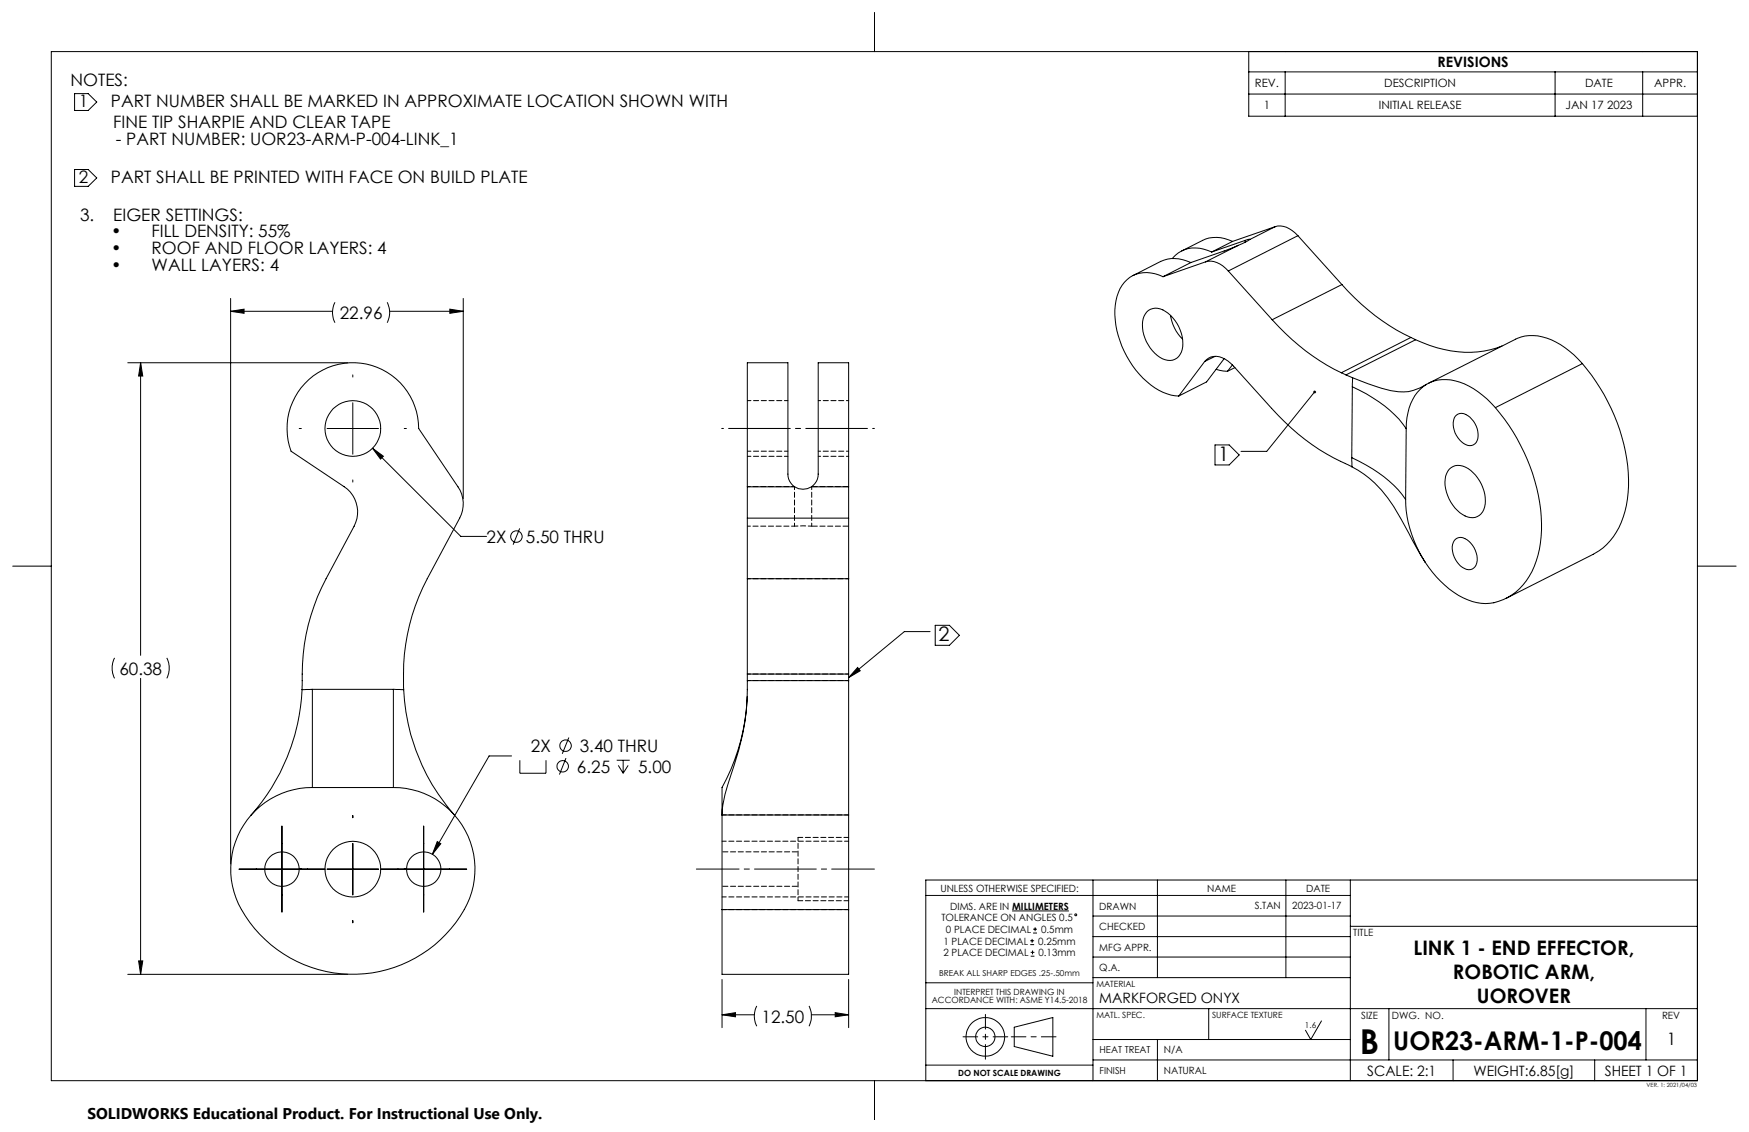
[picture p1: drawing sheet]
<svg xmlns="http://www.w3.org/2000/svg" width="432mm" height="279mm" viewBox="0 0 432 279" stroke-linecap="round" stroke-linejoin="round" font-family="sans-serif">
<g fill="none" stroke="#000" stroke-width=".25">
<path d="M12.7 12.7h406.4v254h-406.4zM215.9 3.2v9.5M308.3 12.7v16h110.8M308.3 17.7h110.8M317.3 17.7v11M383.9 17.7v11M405.6 17.7v11M18.4 23.1h3.4l2.1 2.1-2.1 2.1h-3.4zM308.3 23.2h110.8M18.4 41.8h3.4l2.1 2.1-2.1 2.1h-3.4zM304.3 59.6a8.4 8.4 0 0 0-7.4-.3l-5.2 2.6M304.3 59.6l-5.1 2.6"/>
<path d="M307.4 59.3l-8.2 2.9M307.4 59.3v.5M308.5 59.1l-2.8 1.5M308.5 59.1l-1.1 .2M314.8 56a5.5 5.5 0 0 1 5.6 2.2M314.8 56l-6.3 3.1M314.8 56l-10.5 3.6M320.4 58.2l-17.2 8.7M320.4 58.2l10.9 12M56.9 76.8l3.4-.5v1zM56.9 73.7v139.6M56.9 76.8h25.2"/>
<path d="M82.7 74.6l-.4 1-.2 1.4 .2 1.7 .4 1M95.6 74.6l.4 1a5.5 5.5 0 0 1-.4 4.1M96.2 76.8h18.2M111.1 76.3l3.3 .5-3.3 .5zM114.4 73.7v49.4M283.1 77a3.7 3.7 0 0 1 5.3 .3 9.4 9.4 0 0 1 3.2 9.7 3.3 3.3 0 0 1-5.3 1.2 9.4 9.4 0 0 1-3.9-10.1zM287.1 68.3a7.6 7.6 0 0 0-10.6 3 17.6 17.6 0 0 0 .5 14.1 21.7 21.7 0 0 0 10.1 11.4 9.7 9.7 0 0 0 3.9 1M289 77.9a10.3 10.3 0 0 0 3 5.8M294 64.8a8.7 8.7 0 0 0-7.4-.3l-6.9 3.5M294 64.8l-6.9 3.5M297.6 64.6a5.6 5.6 0 0 1 5.6 2.3M297.6 64.6l-10.5 3.7"/>
<path d="M299.2 62.2a7.8 7.8 0 0 0-9.6 1.4l-.1 .2M303.2 66.9l10.9 12M305.7 60.6l-11.7 4.2M305.7 60.6l-8.1 4M314.1 78.9a53.9 53.9 0 0 0 17.1 13.1M331.3 70.2a52.5 52.5 0 0 0 17 13.1M331.3 70.2l-17.2 8.7M31.5 89.5h54.3M34.7 89.5l.5 3.3h-1zM34.7 89.5v72.2M87.1 92.5v.6M87.1 99.4v12.7"/>
<path d="M297.4 89.2a3.8 3.8 0 0 1 5.1-.5l2.1 1.7 9.3 10.4a56.2 56.2 0 0 0 19.9 14.4M297.4 89.2l-6.4 8.6M300 87.9l-2.6 1.3M300.2 91.2l2.8 .5M302.2 88.5l-4.3 5.8-6.9 3.5M304.3 90.1l-1.3 1.6M304.9 90.7l-1.9 1M324.6 96.7l-11.9 14.7h-6.3M331.2 92l1.1 .5M332.3 92.5l1.6 .7M333.9 95.5a31 31 0 0 1 13.3 10.3M333.9 95.5l-.2 17.5"/>
<path d="M333.9 93.2v2.3M333.9 93.2l3.8 1.5a21.5 21.5 0 0 0 10 2 12.9 12.9 0 0 0 4.5-1.8M348.3 83.3l-17.1 8.7M348.3 83.3l1.2 .6M349.5 83.9a27 27 0 0 0 21.3 1.5M349.5 83.9l-17.2 8.6M352.2 94.9a11.8 11.8 0 0 0-5 9.6v1.3M352.2 94.9a11.1 11.1 0 0 1 11.6 1.1l3.3 2.5 2.1 2.1M390.7 89.7a46.5 46.5 0 0 1 11.4 30.3 20.1 20.1 0 0 1-6.4 15.3l-2.4 1.5-21.4 10.9M390.7 89.7a18.2 18.2 0 0 0-12.1-6.9 8.2 8.2 0 0 0-4.4 .9l-21.5 10.9M390.7 89.7l-21.5 10.9M73.9 105.8h.5"/>
<path d="M80.8 105.8h12.7M87.1 118.5v.5M92 110.6l2.7 2-.8 .7zM92 110.6l21.8 21.8h6.3M99.8 105.8h.5M184.5 105.8v-16.3h10v16.3M184.5 105.8v14.4M184.5 105.8h10M194.5 105.8v11.2a3.7 3.7 0 0 0 1.7 3.2M202 105.8v11.2a3.7 3.7 0 0 1-1.7 3.2M202 105.8v-16.3h7.5v16.3M202 105.8h7.5"/>
<path d="M209.5 105.8v14.4M300 109.8h3.5l2.4 2.5-2.4 2.5h-3.5zM333.7 113a31 31 0 0 1 13.3 10.3M333.7 113l.1 2.2M333.8 115.2a28.2 28.2 0 0 1 12.2 13l5.9 10.6M347.2 105.8l-.2 17.5M357.8 115.8a3.5 3.5 0 0 1 4.6-.2 9.4 9.4 0 0 1 3.9 10.2 3.3 3.3 0 0 1-5.3 1.2 9.7 9.7 0 0 1-4.1-9.5zM359.3 102.8a2.37 2.37 0 0 1 3.6 .1 5.4 5.4 0 0 1 1.5 6.4 2.34 2.34 0 0 1-3.6-.3 5.5 5.5 0 0 1-1.5-6.2zM369.2 100.6a46.5 46.5 0 0 1 11.4 30.3 20.1 20.1 0 0 1-6.3 15.2 11.7 11.7 0 0 1-14.3 .8 26.5 26.5 0 0 1-8.1-8.1M3.1 139.7h9.6M128.3 130.4l-1.6 4M184.5 120.2v7.7"/>
<path d="M184.5 120.2h11.7M184.5 127.9h25M184.5 127.9v14.9M196.2 120.2a3.9 3.9 0 0 0 4.1 0M200.3 120.2h9.2M209.5 120.2v7.7M209.5 127.9v14.9M347 123.3a29.1 29.1 0 0 0 4.9 15.5M359.4 133.1a2.71 2.71 0 0 1 3.7 1 5.1 5.1 0 0 1 1.1 5.8 2.37 2.37 0 0 1-3.6-.2 5.7 5.7 0 0 1-1.8-5.9zM419.1 139.7h9.5M184.5 142.8v23.6M184.5 142.8h25"/>
<path d="M209.5 142.8v23.6M229.6 155.9h-6.3l-13.8 11.4M230.9 154.3h3.5l2.5 2.5-2.5 2.5h-3.5zM28.3 162.4a5.6 5.6 0 0 0 0 5M34.7 167.4v73.1M41.2 162.4a5.6 5.6 0 0 1 0 5M74.6 170.2a50.2 50.2 0 0 1-12.6 31M74.6 170.2v-.5a55.9 55.9 0 0 1 4.8-24.7l8-15.1a7.6 7.6 0 0 0-2.5-9.8l-13-8.7a16.2 16.2 0 0 1 12.4-21.6 16.2 16.2 0 0 1 19.1 16l9.7 14.4a7.4 7.4 0 0 1 .4 7.7l-8 14.9a52.6 52.6 0 0 0-5.8 27.4M77.1 170.1l-2.5 .1M77.1 170.1v24.3M77.1 170.1h20M97.1 170.1v24.3"/>
<path d="M97.1 170.1l2.6 .1M99.7 170.2a50.2 50.2 0 0 0 12.5 31M184.5 171.9a52.7 52.7 0 0 1-6.2 22.7v6.6M184.5 168v.8a58.2 58.2 0 0 1-4.1 22.5 33.1 33.1 0 0 0-2.1 9.9M184.5 168h25M184.5 166.4v1.6M184.5 166.4h25M209.5 168v33.2M209.5 166.4v1.6M211.7 164.7l.7 .9-2.9 1.7zM77.1 194.4a20.1 20.1 0 0 0-15.1 6.8M77.1 194.4h20"/>
<path d="M97.1 194.4a19.9 19.9 0 0 1 15.1 6.8M126.3 186.6h-5.5l-14 24.3M128.3 187.6v3.3h6.5v-3.3M139.7 187.1l-1.6 4.1M140.4 182l-1.6 4.1M152.3 187.6h3.2M152.6 188.9l1.2 2M153.8 187.6v3.3M155.1 188.9l-1.3 2M59 214.5h21.2M62 201.2a20.5 20.5 0 0 0-.3 26.5 31.6 31.6 0 0 0 54.3-6 20.1 20.1 0 0 0-3.8-20.5M69.6 203.9v21.2"/>
<path d="M80.8 214.5h12.7M87.1 201.3v.5M87.1 208.2v12.7M94 214.5h21.2M104.6 203.9v21.2M107.9 207.7l.9 .5-2 2.7zM178.3 201.2v23.3M178.3 201.2h31.2M209.5 201.2v23.3M269.8 217.2v49.5M285.8 217.2v24.1M317.5 217.2v24.1"/>
<path d="M333.4 217.2v49.5M419.1 217.2h-190.5v49.5M34.2 237.2h1l-.5 3.3zM87.1 227.2v.6M178.3 224.5v16h31.2v-16M178.3 224.5h31.2M228.6 221h104.8M249.9 224.8h14M254.4 233.2h.9M254.4 232.2h.9M254.5 236h.9M254.5 235.1h.9"/>
<path d="M254.8 231.7v1M254.9 234.6v.9M255.1 230.3h.9M255.1 229.3h.9M255.6 228.9v.9M269.8 231.2h63.6M269.8 226.1h63.6M269.8 236.2h63.6M333.4 228.6h85.7M31.5 240.5h54.3M178.3 250.5l3.3-.6v1.1zM178.3 241.8v11.8"/>
<path d="M178.3 250.5h7.9M186.8 248.3l-.4 .9-.2 1.4 .2 1.7 .4 1M199.7 248.3l.6 2v1.4l-.6 1.6M200.3 250.5h9.2M206.2 249.9l3.3 .6-3.3 .5zM209.5 241.8v11.8M228.6 249h190.5M228.6 242.6h41.2M250.4 253.5l9.5-2.4v9.6l-9.5-2.4zM269.8 241.3h63.6M269.8 256.6h63.6M285.8 256.6v10.1"/>
<path d="M298.4 249v7.6M326.2 252l-2.6 4.6-1.3-2.3M342.9 249v12.6M406.4 249v12.6M215.9 266.7v9.6M228.6 262.9h41.2M269.8 261.6h149.3M358.7 261.6v5.1M393.7 261.6v5.1"/>
<circle cx="87.1" cy="105.8" r="6.9"/>
<circle cx="127.5" cy="132.4" r="1.41"/>
<circle cx="138.9" cy="189.1" r="1.41"/>
<circle cx="139.6" cy="184.1" r="1.41"/>
<circle cx="69.6" cy="214.5" r="4.3"/>
<circle cx="87.1" cy="214.5" r="6.9"/>
<circle cx="104.6" cy="214.5" r="4.3"/>
<circle cx="265.6" cy="225.8" r=".23"/>
<circle cx="243.3" cy="255.9" r="2.38"/>
<circle cx="243.3" cy="255.9" r="4.8"/>
</g>
<path d="M184.5 170.3v-.2" fill="none" stroke="#000" stroke-width=".25" stroke-dasharray="1.3 .6"/>
<path d="M178.3 201.1h31.2M209.5 207.6h-31.2M178.3 221.4h31.2M209.5 224.5h-31.2" fill="none" stroke="#000" stroke-width=".25" stroke-dasharray="1.3 .6" stroke-dashoffset=".3"/>
<path d="M194.5 98.9h-10M184.5 111.4h10M184.5 112.6h10M196.2 129.9h4.2M197 206.7v15.6" fill="none" stroke="#000" stroke-width=".25" stroke-dasharray="1.3 .6" stroke-dashoffset=".4"/>
<path d="M209.5 98.9h-7.5M202 111.4h7.5M202 112.6h7.5" fill="none" stroke="#000" stroke-width=".25" stroke-dasharray="1.3 .6" stroke-dashoffset=".7"/>
<path d="M184.5 129.9h11.7M196.2 120.1v9.8M196.2 120.1h-11.7M200.4 120.1v9.8M209.5 142.8h-25M184.5 166.4h25M209.5 168h-25" fill="none" stroke="#000" stroke-width=".25" stroke-dasharray="1.3 .6" stroke-dashoffset=".5"/>
<path d="M200.4 129.9h9.1M209.5 120.1h-9.1" fill="none" stroke="#000" stroke-width=".25" stroke-dasharray="1.3 .6" stroke-dashoffset="-.1"/>
<path d="M209.5 206.7h-12.5M197 222.3h12.5" fill="none" stroke="#000" stroke-width=".25" stroke-dasharray="1.3 .6" stroke-dashoffset=".1"/>
<path d="M178.3 218.8h18.7M197 210.3h-18.7" fill="none" stroke="#000" stroke-width=".25" stroke-dasharray="1.3 .6" stroke-dashoffset="-.2"/>
<path d="M215.9 105.8h-37.7" fill="none" stroke="#000" stroke-width=".25" stroke-dasharray="15.2 1.3 1.3 1.3" stroke-dashoffset="-1.7"/>
<path d="M215.9 214.5h-44" fill="none" stroke="#000" stroke-width=".25" stroke-dasharray="15.2 1.3 1.3 1.3" stroke-dashoffset="4.7"/>
<path d="M237.8 255.9h11M249.7 255.9h11M243.3 261.4v-11" fill="none" stroke="#000" stroke-width=".25" stroke-dasharray="15.2 1.3 1.3 1.3" stroke-dashoffset="11.6"/>
<g fill="#000">
<path d="M34.7 89.5l.5 3.3h-1zM34.2 237.2h1l-.5 3.3zM92 110.6l1.9 2.7 .8-.7zM108 207.7l-1.2 3.2 2-2.7zM56.9 76.8l3.4-.5v1zM111.1 76.3l3.3 .5-3.3 .5zM178.3 250.5l3.3-.6v1.1zM206.2 249.9l3.3 .6-3.3 .5z"/>
<path d="M211.7 164.7l.7 .9-2.9 1.7zM324.3 96.5a.34 .34 0 0 0 0 .5 .34 .34 0 0 0 .5 0 .34 .34 0 0 0 0-.5l-.2 .2 .2-.2z"/>
</g>
<text font-size="8.5" x="335.7" y="260">B</text>
<text font-size="6.4" x="344" y="259.2">UOR23-ARM-1-P-004</text>
<g font-size="4.9">
<text x="300.7" y="113.7">1</text>
<text x="231.7" y="158.2">2</text>
<text x="349" y="235.8">LINK 1 - END EFFECTOR,</text>
<text x="358.7" y="241.7">ROBOTIC ARM,</text>
<text x="364.6" y="247.6">UOROVER</text>
</g>
<g font-size="4.2">
<text x="17.4" y="21.1">NOTES:</text>
<text x="19.5" y="26.3">1</text>
<text x="27.4" y="26.3">PART NUMBER SHALL BE MARKED IN APPROXIMATE LOCATION SHOWN WITH</text>
<text x="28" y="31.5">FINE TIP SHARPIE AND CLEAR TAPE</text>
<text x="28.6" y="35.7">- PART NUMBER: UOR23-ARM-P-004-LINK_1</text>
<text x="19.5" y="45.1">2</text>
<text x="27.4" y="45.1">PART SHALL BE PRINTED WITH FACE ON BUILD PLATE</text>
<text x="19.8" y="54.4">3.</text>
<text x="27.4" y="58.6">•</text>
<text x="28" y="54.4">EIGER SETTINGS:</text>
<text x="37.4" y="58.6">FILL DENSITY: 55%</text>
<text x="27.4" y="62.8">•</text>
<text x="37.4" y="62.8">ROOF AND FLOOR LAYERS: 4</text>
<text x="27.4" y="67">•</text>
<text x="37.4" y="67">WALL LAYERS: 4</text>
<text x="83.9" y="78.7">22.96</text>
<text x="120.1" y="134">2X</text>
<text x="129.8" y="134">5.50 THRU</text>
<text x="29.5" y="166.5">60.38</text>
<text x="131.1" y="185.6">2X</text>
<text x="143.1" y="185.6">3.40 THRU</text>
<text x="142.4" y="190.7">6.25</text>
<text x="157.5" y="190.7">5.00</text>
<text x="188" y="252.4">12.50</text>
<text x="411.5" y="257.9">1</text>
</g>
<text font-size="3.8" x="21.6" y="276.3">SOLIDWORKS Educational Product. For Instructional Use Only.</text>
<g font-size="3.5">
<text x="354.9" y="16.5">REVISIONS</text>
<text x="271.4" y="247.6">MARKFORGED ONYX</text>
<text x="337.5" y="265.5">SCALE: 2:1</text>
<text x="363.8" y="265.5">WEIGHT:6.85[g]</text>
<text x="396.2" y="265.5">SHEET 1 OF 1</text>
</g>
<g font-size="2.8">
<text x="309.8" y="21.5">REV.</text>
<text x="341.8" y="21.5">DESCRIPTION</text>
<text x="391.3" y="21.5">DATE</text>
<text x="408.4" y="21.5">APPR.</text>
<text x="312" y="27">1</text>
<text x="340.4" y="27">INITIAL RELEASE</text>
<text x="386.5" y="27">JAN 17 2023</text>
</g>
<g font-size="2.5">
<text x="232.2" y="220">UNLESS OTHERWISE SPECIFIED:</text>
<text x="298.1" y="220">NAME</text>
<text x="322.5" y="220">DATE</text>
<text x="232.4" y="227.4">TOLERANCE ON ANGLES 0.5</text>
<text x="234.6" y="224.6">DIMS. ARE IN MILLIMETERS</text>
<text x="271.4" y="224.5">DRAWN</text>
<text x="309.8" y="224.4">S.TAN</text>
<text x="319.1" y="224.3">2023-01-17</text>
<text x="232.9" y="233.1">1 PLACE DECIMAL</text>
<text x="233.5" y="230.3">0 PLACE DECIMAL</text>
<text x="256.3" y="233.1">0.25mm</text>
<text x="257" y="230.3">0.5mm</text>
<text x="271.4" y="229.5">CHECKED</text>
<text x="334.1" y="231">TITLE</text>
<text x="232.9" y="236">2 PLACE DECIMAL</text>
<text x="256.4" y="236">0.13mm</text>
<text x="271.4" y="239.7">Q.A.</text>
<text x="271.4" y="234.6">MFG APPR.</text>
<text x="336.1" y="251.6">SIZE</text>
<text x="343.7" y="251.6">DWG. NO.</text>
<text x="410.3" y="251.6">REV</text>
<text x="287.3" y="260">N/A</text>
<text x="287.3" y="265.1">NATURAL</text>
</g>
<g font-size="2.4">
<text x="271.5" y="260">HEAT TREAT</text>
<text x="271.5" y="265">FINISH</text>
</g>
<g font-size="2.1">
<text x="235.6" y="245.5">INTERPRET THIS DRAWING IN</text>
<text x="270.7" y="243.7">MATERIAL</text>
<text x="230" y="247.7">ACCORDANCE WITH: ASME Y14.5-2018</text>
<text x="270.7" y="251.3">MATL. SPEC.</text>
<text x="299.3" y="251.3">SURFACE TEXTURE</text>
<text x="236.6" y="265.7">DO NOT SCALE DRAWING</text>
</g>
<g font-size="2">
<text x="231.9" y="241">BREAK ALL SHARP EDGES .25-.50mm</text>
<text x="322.2" y="253.8">1.6</text>
</g>
<text font-size="1.4" x="406.5" y="268.3">VER. 1: 2021/04/03</text>
</svg>
